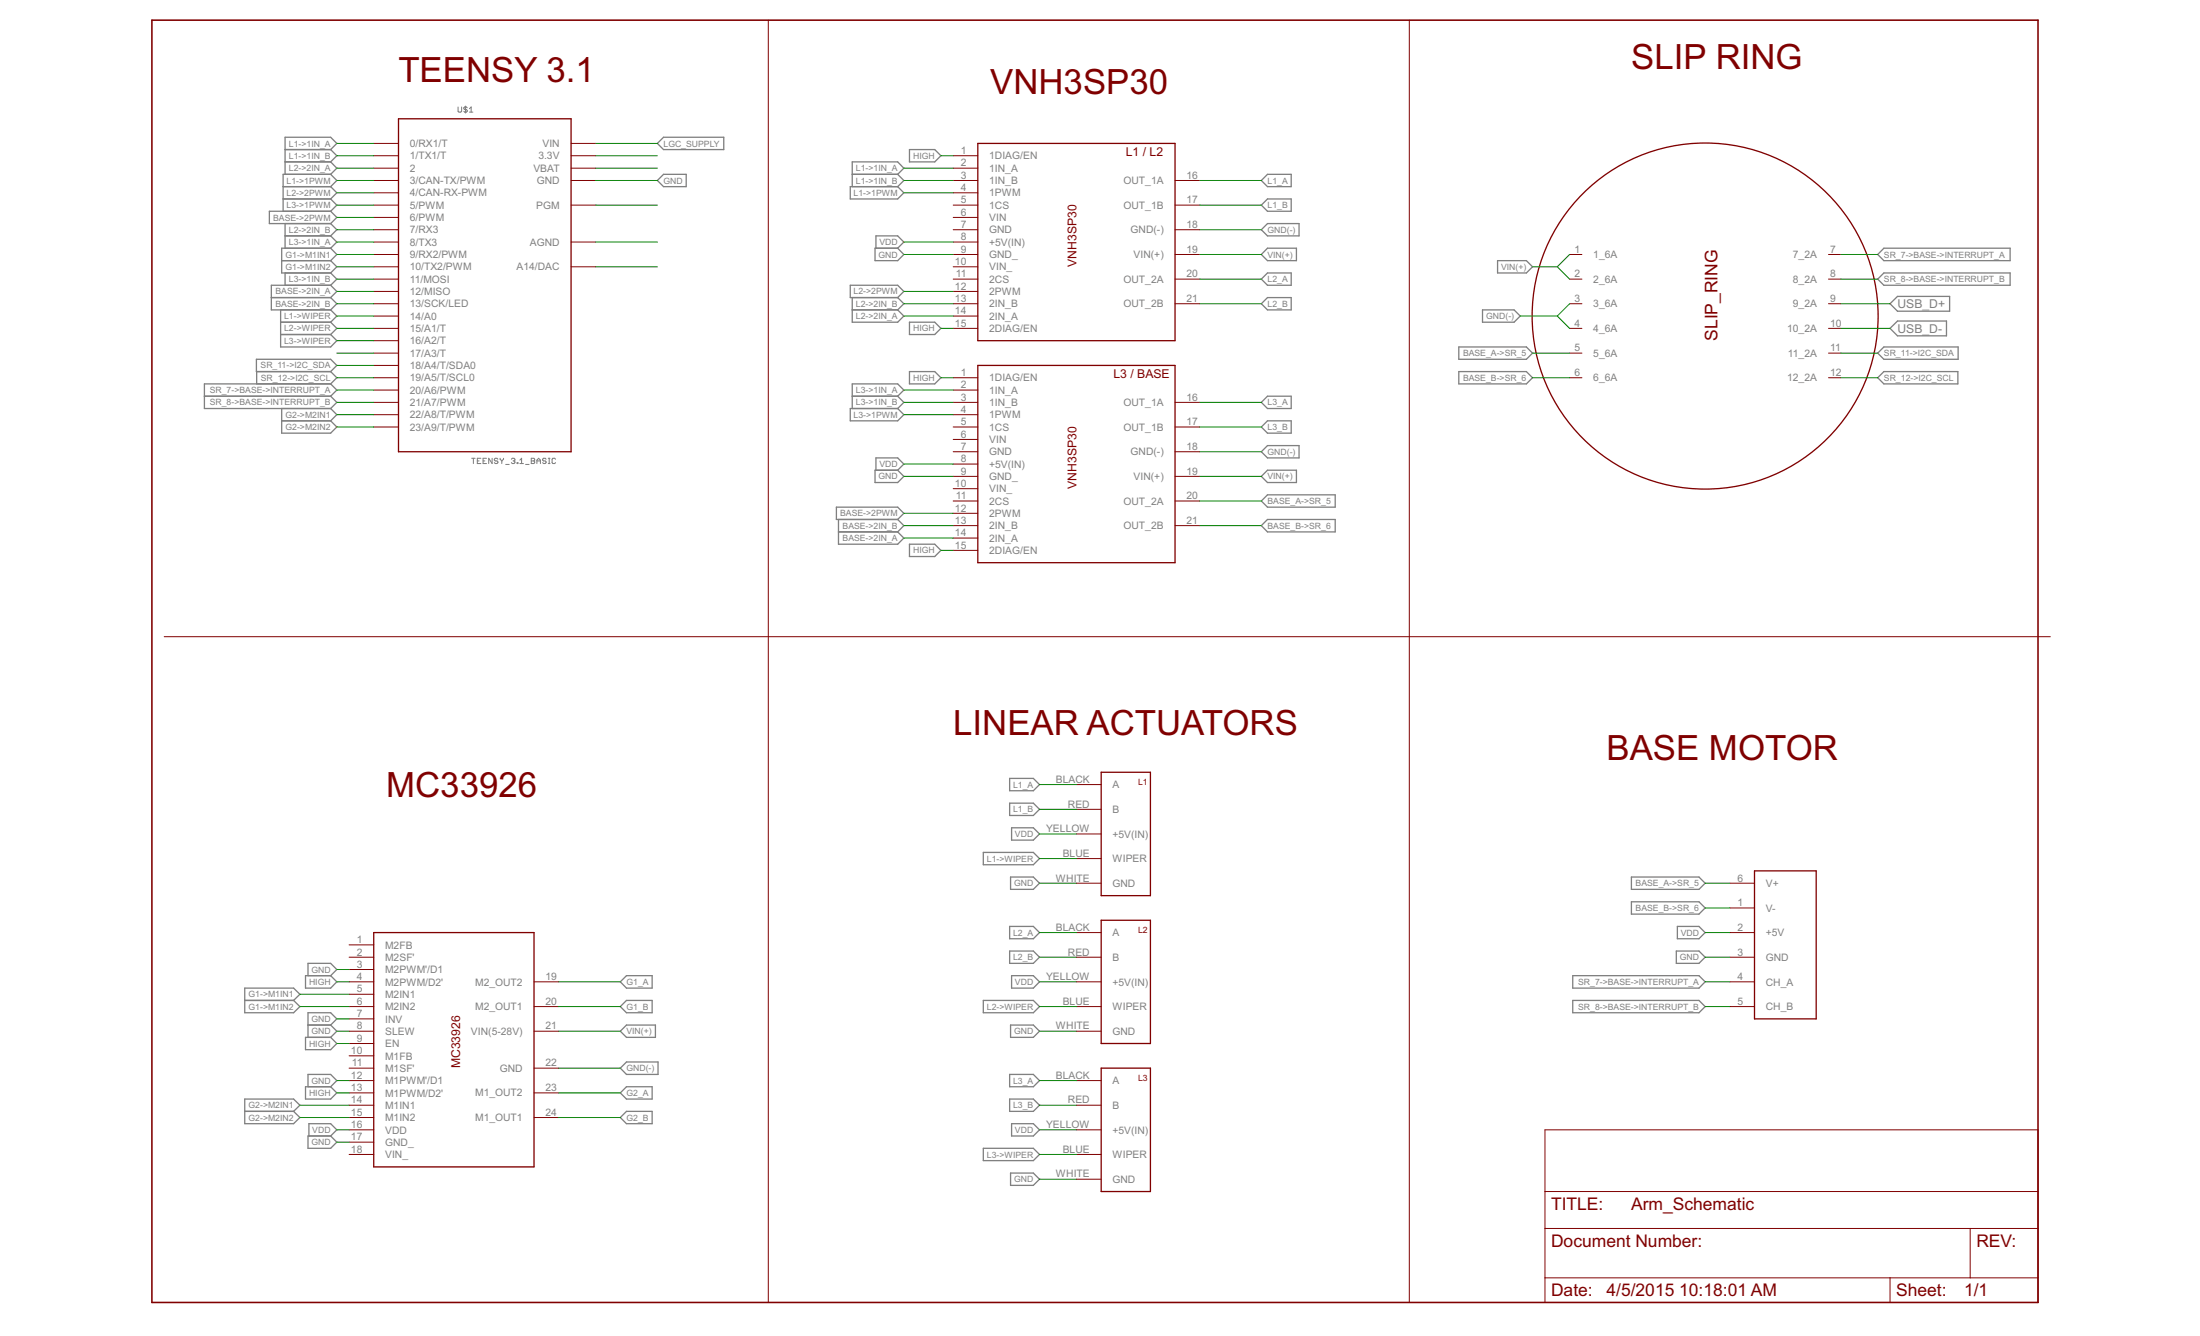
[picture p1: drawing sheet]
<svg xmlns="http://www.w3.org/2000/svg" width="356mm" height="216mm" viewBox="0 0 356 216" stroke-linecap="round" stroke-linejoin="round" font-family="sans-serif">
<g fill="none" stroke="#808080" stroke-width=".17">
<path d="M74 17.3v.7l.2 .1 .4-.1v-.7M75.2 17.1v1.2M75.5 17.4l-.1-.1h-.3l-.1 .1v.2l.1 .1h.3l.1 .3-.1 .1h-.3l-.1-.1M75.9 18.1h.5M75.9 17.6l.3-.3v.8M76.2 74.1h.6M76.5 74.1v.8M77.2 74.5h.2M77.7 74.1h-.5v.8h.5M78.1 74.5h.3M78.6 74.1h-.5v.8h.5M79.5 74.1v.8l-.5-.8v.8"/>
<path d="M80.5 74.2l-.2-.1h-.2l-.2 .3 .4 .1 .2 .3-.2 .1h-.2l-.2-.1M80.8 74.1l.3 .4M81.1 74.5v.4M81.4 74.1l-.3 .4M81.7 75.1h.6M82.7 74.2l.1-.1h.3l.1 .1-.1 .3M82.9 74.5h.2M83.1 74.5l.1 .1-.1 .3h-.3l-.1-.1M83.6 74.8h.1v.1h-.1zM84 74.9h.6M84 74.4l.3-.3v.8M85 75.1h.5"/>
<path d="M85.9 74.1h.4l.1 .1-.1 .3 .1 .3-.1 .1h-.4zM85.9 74.5h.4M86.8 74.5h.6M86.8 74.9v-.5l.3-.3 .3 .3v.5M88.3 74.2l-.2-.1h-.3l-.1 .3 .1 .1h.3l.2 .3-.2 .1h-.3l-.1-.1M88.6 74.1h.3M88.6 74.9h.3M88.8 74.1v.8M89.8 74.2l-.1-.1h-.3l-.2 .1v.6l.2 .1h.3l.1-.1"/>
</g>
<g fill="none" stroke="#808080" stroke-width=".21">
<path d="M45.8 30.2h7.6M45.8 32.2h7.6M46.1 24.2h7.3M46.1 36.1v4M46.1 26.2h7.3M46.1 38.1h7.3M53.4 24.2l1-1-1-1h-7.3v6M53.4 28.2h-7.6v5.9M53.4 24.2l1 1-1 1M53.4 26.2l1 1-1 1M53.4 28.2l1 1-1 1M53.4 30.2l1 1-1 1"/>
<path d="M53.4 32.2l1 .9-1 1M53.4 34.1h-9.9v2h9.9M53.4 34.1l1 1-1 1M53.4 36.1l1 1-1 1M53.4 38.1l1 1-1 1M106.3 23.2l1-1h9.7v2h-9.7zM107.3 28.2h3.6v2h-3.6l-1-1zM137.4 30.2h7.7l1 1-1 1h-7.7zM137.8 28.2h7.3M145.1 28.2l1-1-1-1h-7.3v4M145.1 28.2l1 1-1 1M147 24.2h4.1l1 1-1 1h-4.1z"/>
<path d="M204.9 28.2h3.8v2h-3.8l-1-1zM204.9 32.2h3.8v1.9h-3.8l-1-1zM204.9 36.1h5.1v2h-5.1l-1-1zM41.4 58.1h12l1 1-1 .9h-12zM43.9 48.1h9.5M45.4 52.1h8M45.4 50.1v6h8l1-1-1-1M45.4 54.1h8M45.5 42.1h7.9M46.1 44.1v2M53.4 46.1h-9.5v4h9.5M53.4 40.1h-7.9v4h7.9"/>
<path d="M53.4 40.1l1 1-1 1M53.4 42.1l1 1-1 1M53.4 44.1l1 1-1 1M53.4 46.1l1 1-1 1M53.4 48.1l1 1-1 1M53.4 50.1l1 1-1 1M53.4 52.1l1 1-1 1M137.4 46.1h7.7l1 1-1 1h-7.7zM137.8 48.1v4h7.3l1-1-1-1M137.8 50.1h7.3M141.4 40.1h3.7l1 1-1 1h-3.7zM141.6 40.1v-2h3.5l1 1-1 1"/>
<path d="M145.1 48.1l1 1-1 1M147 52.1h4.1l1 1-1 1h-4.1zM203.9 49.1l1-1h3.8v2h-3.8zM203.9 45.1l1-1h3.8v2h-3.8zM204.9 40.1h4.6v2h-4.6l-1-1zM235.8 56.1h10.9l1 1-1 1h-10.9zM239.6 50.1h5.1l1 1-1 1h-5.1zM242.1 42.1h4.6l1 1-1 1h-4.6zM303.5 45.1l1-1h20.4v2h-20.4zM304.5 40.1h20.4v2h-20.4l-1-1zM304.5 56.1h12v2h-12l-1-1zM305.5 49.1l1.2-1.2h8.4v2.4h-8.4z"/>
<path d="M305.5 53.1l1.2-1.2h7.9v2.4h-7.9zM33 64h20.4M41.5 60v2M45.5 68h7.9M45.5 66v4h7.9l1-1-1-1M53.4 62h-20.4v4h20.4M53.4 60l1 1-1 1M53.4 62l1 1-1 1M53.4 64l1 1-1 1M53.4 66l1 1-1 1M137.4 66h7.7l1 1-1 1h-7.7zM137.8 64h7.3"/>
<path d="M141.4 76h3.7l1 1-1 1h-3.7zM141.6 76v-2h3.5l1 1-1 1M145.1 64l1-1-1-1h-7.3v4M145.1 64l1 1-1 1M147 60h4.1l1 1-1 1h-4.1zM203.9 73l1-1h5.1v2h-5.1zM204.9 68h3.8v2h-3.8l-1-1zM204.9 64h3.8v2h-3.8l-1-1zM204.9 76h4.6v2h-4.6l-1-1zM235.8 60h10.9l1 1-1 1h-10.9zM303.5 61l1-1h12v2h-12zM135.2 82h9.9l1 1-1 .9h-9.9z"/>
<path d="M135.5 83.9v4h9.6l1-.9-1-1M135.5 86h9.6M145.1 83.9l1 1-1 1.1M147 87.9h4.1l1 1-1 1h-4.1zM203.9 81l1-1h10.9v2h-10.9zM204.9 83.9h10.9v2.1h-10.9l-1-1.1zM158.9 137.8h8.1l1 .9-1 1h-8.1zM163.2 125.8h3.8l1 1-1 1h-3.8zM163.2 129.8h3.8l1 1-1 1h-3.8zM163.5 133.8h3.5l1 1-1 1h-3.5zM39.6 159.7h7.9l1 1-1 1 1 1-1 1h-7.9zM49.4 157.7h4l1 1-1 1h-4z"/>
<path d="M49.8 157.7v-2h3.6l1 1-1 1M100.3 158.7l1-1h4.1v2h-4.1zM163.2 153.7h3.8l1 1-1 1h-3.8zM163.2 149.7h3.8l1 1-1 1h-3.8zM163.3 141.7h3.7l1 1-1 1h-3.7zM163.5 157.7h3.5l1 1-1 1h-3.5zM254.2 157.7h20.4l1 1-1 1h-20.4zM263.7 141.7h10.9l1 1-1 1h-10.9zM263.7 145.7h10.9l1 1-1 1h-10.9zM271 153.7h3.6l1 1-1 1h-3.6zM271.1 149.7h3.5l1 1-1 1h-3.5zM39.6 161.7h7.9"/>
<path d="M39.6 177.6h7.9l1 1-1 1 1 1-1 1h-7.9zM39.6 179.6h7.9M49.4 175.6h4l1 1-1 1h-4zM49.4 167.6h4l1 1-1 1h-4zM49.8 175.6v-2h3.6l1 1-1 1M49.8 165.7h3.6M53.4 165.7l1-1-1-1h-3.6v3.9M53.4 165.7l1 .9-1 1M100.3 176.6l1-1h4.1v2h-4.1zM100.3 172.6l1-1h5.1v2h-5.1zM101.3 161.7h4.1v2h-4.1l-1-1zM101.3 179.6h4.1v2h-4.1l-1-1z"/>
<path d="M101.3 165.7h4.6v1.9h-4.6l-1-1zM158.9 161.7h8.1l1 1-1 1h-8.1zM163.2 177.6h3.8l1 1-1 1h-3.8zM163.2 173.6h3.8l1 1-1 1h-3.8zM163.3 165.7h3.7l1 .9-1 1h-3.7zM254.2 161.7h20.4l1 1-1 1h-20.4zM49.8 183.6h3.6l1 1-1 1h-3.6zM49.9 183.6v-2h3.5l1 1-1 1M158.9 185.6h8.1l1 1-1 1h-8.1zM163.3 189.6h3.7l1 1-1 1h-3.7zM163.5 181.6h3.5l1 1-1 1h-3.5z"/>
</g>
<g fill="none" stroke="#800000" stroke-width=".16">
<path d="M124.2 3.3v207.2M227.8 3.3v207.2M60.4 39.1h4M60.4 37.1h4M60.4 35.1h4M60.4 33.1h4M60.4 31.2h4M60.4 29.2h4M60.4 27.2h4M60.4 25.2h4M60.4 23.2h4M92.3 39.1h4"/>
<path d="M92.3 33.1h4M92.3 29.2h4M92.3 27.2h4M92.3 25.2h4M92.3 23.2h4M154.1 39.1h4M154.1 37.1h4M154.1 35.1h4M154.1 33.1h4M154.1 31.2h4M154.1 29.2h4M154.1 27.2h4"/>
<path d="M154.1 25.2h4M189.9 37.1h4M189.9 33.1h4M189.9 29.2h4M60.4 47.1h4M60.4 45.1h4M60.4 43.1h4M60.4 41.1h4M60.4 59.1h4M60.4 57.1h4M60.4 55.1h4M60.4 53.1h4"/>
<path d="M60.4 51.1h4M60.4 49.1h4M92.3 43.1h4M154.1 47.1h4M154.1 45.1h4M154.1 43.1h4M154.1 41.1h4M154.1 53.1h4M154.1 51.1h4M154.1 49.1h4M189.9 45.1h4M189.9 41.1h4"/>
<path d="M189.9 49.1h4M253.7 45.1h2M253.7 41.1h2M253.7 57.1h2M253.7 53.1h2M253.7 49.1h2M295.6 45.1h1.9M295.6 41.1h1.9M295.6 57.1h1.9M295.6 53.1h1.9M295.6 49.1h1.9M60.4 69h4"/>
<path d="M60.4 67h4M60.4 65h4M60.4 63h4M60.4 61h4M154.1 69h4M154.1 67h4M154.1 65h4M154.1 63h4M154.1 61h4M154.1 79h4M154.1 77h4M154.1 75h4"/>
<path d="M154.1 73h4M154.1 71h4M189.9 69h4M189.9 65h4M189.9 77h4M189.9 73h4M253.7 61h2M295.6 61h1.9M154.1 88.9h4M154.1 87h4M154.1 84.9h4M154.1 83h4"/>
<path d="M154.1 81h4M189.9 84.9h4M189.9 81h4M26.5 102.9h304.9M174 126.8h4M174 130.8h4M174 134.8h4M174 138.7h4M56.4 152.7h4M56.4 154.7h4M56.4 156.7h4M56.4 158.7h4"/>
<path d="M86.3 158.7h4M174 154.7h4M174 158.7h4M174 142.7h4M174 150.7h4M279.6 154.7h4M279.6 158.7h4M279.6 142.7h4M279.6 150.7h4M279.6 146.7h4M56.4 160.7h4M56.4 162.7h4"/>
<path d="M56.4 164.7h4M56.4 166.6h4M56.4 168.6h4M56.4 170.6h4M56.4 172.6h4M56.4 174.6h4M56.4 176.6h4M56.4 178.6h4M86.3 162.7h4M86.3 166.6h4M86.3 172.6h4M86.3 176.6h4"/>
<path d="M174 162.7h4M174 166.6h4M174 174.6h4M174 178.6h4M279.6 162.7h4M56.4 180.6h4M56.4 182.6h4M56.4 184.6h4M56.4 186.6h4M86.3 180.6h4M174 182.6h4M174 186.6h4"/>
<path d="M174 190.6h4M249.7 182.6h79.7v27.9h-79.7zM249.7 198.5h79.7M249.7 192.6h79.7M318.5 198.5v8M249.7 206.5h79.7M305.5 206.5v4"/>
</g>
<g fill="none" stroke="#800000" stroke-width=".21">
<path d="M64.4 19.2h27.9v53.8h-27.9zM158.1 23.2h31.8v31.9h-31.8zM158.1 59.1h31.8v31.8h-31.8zM178 124.8h7.9v19.9h-7.9zM60.4 150.7h25.9v37.9h-25.9zM178 148.7h7.9v19.9h-7.9zM283.6 140.7h10v24h-10zM178 172.6h7.9v20h-7.9z"/>
<circle cx="275.6" cy="51.1" r="28"/>
</g>
<path d="M24.6 3.3h304.8v207.2h-304.8z" fill="none" stroke="#800000" stroke-width=".25"/>
<g fill="none" stroke="#008000" stroke-width=".16">
<path d="M54.4 23.2h6M54.4 25.2h6M54.4 27.2h6M54.4 29.2h6M54.4 31.2h6M54.4 33.1h6M54.4 35.1h6M54.4 37.1h6M54.4 39.1h6M96.3 23.2h10M96.3 25.2h10M96.3 27.2h10"/>
<path d="M96.3 29.2h10M96.3 33.1h10M96.3 39.1h10M146.1 27.2h8M146.1 29.2h8M146.1 31.2h8M146.1 39.1h8M152.1 25.2h2M193.9 29.2h10M193.9 33.1h10M193.9 37.1h10M54.4 41.1h6"/>
<path d="M54.4 43.1h6M54.4 45.1h6M54.4 47.1h6M54.4 49.1h6M54.4 51.1h6M54.4 53.1h6M54.4 55.1h6M54.4 57.1h6M54.4 59.1h6M96.3 43.1h10M146.1 41.1h8M146.1 47.1h8"/>
<path d="M146.1 49.1h8M146.1 51.1h8M152.1 53.1h2M193.9 41.1h10M193.9 45.1h10M193.9 49.1h10M245.7 51.1h6M247.7 43.1h4M247.7 57.1h6M251.7 43.1l2 2M251.7 51.1l2 2M253.7 41.1l-2 2"/>
<path d="M253.7 49.1l-2 2M297.5 41.1h6M297.5 45.1h6M297.5 49.1h8M297.5 53.1h8M297.5 57.1h6M54.4 61h6M54.4 63h6M54.4 65h6M54.4 67h6M54.4 69h6M146.1 63h8"/>
<path d="M146.1 65h8M146.1 67h8M146.1 75h8M146.1 77h8M152.1 61h2M193.9 65h10M193.9 69h10M193.9 77h10M193.9 73h10M247.7 61h6M297.5 61h6M146.1 83h8"/>
<path d="M146.1 84.9h8M146.1 87h8M152.1 88.9h2M193.9 84.9h10M193.9 81h10M168 126.8h6M168 130.8h6M168 134.8h6M168 138.7h6M54.4 156.7h2M54.4 158.7h2M90.3 158.7h10"/>
<path d="M168 158.7h6M168 142.7h6M168 150.7h6M168 154.7h6M275.6 158.7h4M275.6 142.7h4M275.6 150.7h4M275.6 154.7h4M275.6 146.7h4M48.5 160.7h7.9M48.5 162.7h7.9M48.5 178.6h7.9"/>
<path d="M54.4 164.7h2M54.4 166.6h2M54.4 168.6h2M54.4 174.6h2M54.4 176.6h2M90.3 162.7h10M90.3 166.6h10M90.3 176.6h10M90.3 172.6h10M168 162.7h6M168 178.6h6M168 166.6h6"/>
<path d="M168 174.6h6M275.6 162.7h4M48.5 180.6h7.9M54.4 182.6h2M54.4 184.6h2M90.3 180.6h10M168 182.6h6M168 186.6h6M168 190.6h6"/>
</g>
<g font-size="6.3" fill="#800000">
<text x="263.7" y="11.2">SLIP RING</text>
<text x="64.4" y="13.2">TEENSY 3.1</text>
<text x="160" y="15.2">VNH3SP30</text>
<text x="154.1" y="118.8">LINEAR ACTUATORS</text>
<text x="259.7" y="122.8">BASE MOTOR</text>
<text x="62.4" y="128.8">MC33926</text>
</g>
<g font-size="3.2" fill="#800000">
<text x="277.6" y="55.1" transform="rotate(-90 277.6 55.1)">SLIP_RING</text>
<text x="250.7" y="195.5">TITLE:</text>
<text x="263.7" y="195.5">Arm_Schematic</text>
<text x="250.7" y="201.5">Document Number:</text>
<text x="319.5" y="201.5">REV:</text>
<text x="250.7" y="209.5">Date:</text>
<text x="259.7" y="209.5">4/5/2015</text>
<text x="271.4" y="209.5">10:18:01 AM</text>
<text x="306.5" y="209.5">Sheet:</text>
<text x="317.5" y="209.5">1/1</text>
</g>
<g font-size="2.2" fill="#800000">
<text x="182" y="25.2">L1 / L2</text>
<text x="174" y="43.1" transform="rotate(-90 174 43.1)">VNH3SP30</text>
<text x="180" y="61">L3 / BASE</text>
<text x="174" y="79" transform="rotate(-90 174 79)">VNH3SP30</text>
<text x="74.4" y="172.6" transform="rotate(-90 74.4 172.6)">MC33926</text>
</g>
<g font-size="2.2" fill="#808080">
<text x="306.7" y="49.8">USB_D+</text>
<text x="306.7" y="53.8">USB_D-</text>
</g>
<g font-size="1.9" fill="#808080">
<text x="66.2" y="23.8">0/RX1/T</text>
<text x="87.7" y="23.8">VIN</text>
<text x="66.2" y="29.8">3/CAN-TX/PWM</text>
<text x="66.2" y="27.8">2</text>
<text x="66.2" y="25.8">1/TX1/T</text>
<text x="86.2" y="27.8">VBAT</text>
<text x="86.8" y="29.7">GND</text>
<text x="87" y="25.8">3.3V</text>
<text x="155.3" y="28.9">3</text>
<text x="155.3" y="26.9">2</text>
<text x="155.3" y="24.9">1</text>
<text x="159.9" y="29.8">1IN_B</text>
<text x="159.9" y="27.8">1IN_A</text>
<text x="159.9" y="25.8">1DIAG/EN</text>
<text x="181.6" y="29.7">OUT_1A</text>
<text x="191.8" y="28.9">16</text>
<text x="66.2" y="35.7">6/PWM</text>
<text x="66.2" y="33.7">5/PWM</text>
<text x="66.2" y="31.8">4/CAN-RX-PWM</text>
<text x="86.7" y="33.7">PGM</text>
<text x="155.3" y="34.9">6</text>
<text x="155.3" y="32.9">5</text>
<text x="155.3" y="30.9">4</text>
<text x="159.9" y="35.7">VIN</text>
<text x="159.9" y="33.7">1CS</text>
<text x="159.9" y="31.8">1PWM</text>
<text x="181.6" y="33.7">OUT_1B</text>
<text x="191.8" y="32.9">17</text>
<text x="66.2" y="41.7">9/RX2/PWM</text>
<text x="66.2" y="39.7">8/TX3</text>
<text x="66.2" y="37.7">7/RX3</text>
<text x="85.6" y="39.7">AGND</text>
<text x="155.3" y="40.8">9</text>
<text x="155.3" y="38.8">8</text>
<text x="155.3" y="36.9">7</text>
<text x="159.9" y="41.7">GND_</text>
<text x="159.9" y="39.7">+5V(IN)</text>
<text x="159.9" y="37.7">GND</text>
<text x="182.7" y="37.7">GND(-)</text>
<text x="183.2" y="41.7">VIN(+)</text>
<text x="191.8" y="36.9">18</text>
<text x="191.8" y="40.8">19</text>
<text x="254.5" y="40.8">1</text>
<text x="257.5" y="41.7">1_6A</text>
<text x="289.8" y="41.7">7_2A</text>
<text x="295.8" y="40.8">7</text>
<text x="66.2" y="47.7">12/MISO</text>
<text x="66.2" y="45.7">11/MOSI</text>
<text x="66.2" y="43.7">10/TX2/PWM</text>
<text x="83.5" y="43.7">A14/DAC</text>
<text x="154.4" y="46.8">12</text>
<text x="154.4" y="42.8">10</text>
<text x="154.5" y="44.8">11</text>
<text x="159.9" y="47.7">2PWM</text>
<text x="159.9" y="45.7">2CS</text>
<text x="159.9" y="43.7">VIN_</text>
<text x="181.6" y="45.7">OUT_2A</text>
<text x="191.8" y="44.8">20</text>
<text x="254.5" y="44.8">2</text>
<text x="257.5" y="45.7">2_6A</text>
<text x="289.8" y="45.7">8_2A</text>
<text x="295.8" y="44.8">8</text>
<text x="66.2" y="53.7">15/A1/T</text>
<text x="66.2" y="51.7">14/A0</text>
<text x="66.2" y="49.7">13/SCK/LED</text>
<text x="154.4" y="52.8">15</text>
<text x="154.4" y="50.8">14</text>
<text x="154.4" y="48.8">13</text>
<text x="159.9" y="53.7">2DIAG/EN</text>
<text x="159.9" y="51.7">2IN_A</text>
<text x="159.9" y="49.7">2IN_B</text>
<text x="181.6" y="49.7">OUT_2B</text>
<text x="191.8" y="48.8">21</text>
<text x="254.5" y="48.8">3</text>
<text x="254.5" y="52.8">4</text>
<text x="257.5" y="49.7">3_6A</text>
<text x="257.5" y="53.7">4_6A</text>
<text x="288.9" y="53.7">10_2A</text>
<text x="289.8" y="49.7">9_2A</text>
<text x="295.8" y="48.8">9</text>
<text x="295.8" y="52.8">10</text>
<text x="66.2" y="59.6">18/A4/T/SDA0</text>
<text x="66.2" y="57.7">17/A3/T</text>
<text x="66.2" y="55.7">16/A2/T</text>
<text x="254.5" y="56.8">5</text>
<text x="257.5" y="57.7">5_6A</text>
<text x="289" y="57.6">11_2A</text>
<text x="295.8" y="56.8">11</text>
<text x="66.2" y="65.6">21/A7/PWM</text>
<text x="66.2" y="63.6">20/A6/PWM</text>
<text x="66.2" y="61.6">19/A5/T/SCL0</text>
<text x="155.3" y="64.7">3</text>
<text x="155.3" y="62.8">2</text>
<text x="155.3" y="60.8">1</text>
<text x="159.9" y="65.6">1IN_B</text>
<text x="159.9" y="63.6">1IN_A</text>
<text x="159.9" y="61.6">1DIAG/EN</text>
<text x="181.6" y="65.6">OUT_1A</text>
<text x="191.8" y="64.7">16</text>
<text x="254.5" y="60.8">6</text>
<text x="257.5" y="61.6">6_6A</text>
<text x="288.9" y="61.6">12_2A</text>
<text x="295.8" y="60.8">12</text>
<text x="66.2" y="69.6">23/A9/T/PWM</text>
<text x="66.2" y="67.6">22/A8/T/PWM</text>
<text x="155.3" y="70.7">6</text>
<text x="155.3" y="68.7">5</text>
<text x="155.3" y="66.7">4</text>
<text x="159.9" y="71.6">VIN</text>
<text x="159.9" y="69.6">1CS</text>
<text x="159.9" y="67.6">1PWM</text>
<text x="181.6" y="69.6">OUT_1B</text>
<text x="191.8" y="68.7">17</text>
<text x="155.3" y="76.7">9</text>
<text x="155.3" y="74.7">8</text>
<text x="155.3" y="72.7">7</text>
<text x="159.9" y="77.6">GND_</text>
<text x="159.9" y="75.6">+5V(IN)</text>
<text x="159.9" y="73.6">GND</text>
<text x="182.7" y="73.6">GND(-)</text>
<text x="183.2" y="77.6">VIN(+)</text>
<text x="191.8" y="72.7">18</text>
<text x="191.8" y="76.7">19</text>
<text x="154.4" y="82.7">12</text>
<text x="154.4" y="78.7">10</text>
<text x="154.5" y="80.7">11</text>
<text x="159.9" y="83.6">2PWM</text>
<text x="159.9" y="81.6">2CS</text>
<text x="159.9" y="79.6">VIN_</text>
<text x="181.6" y="81.6">OUT_2A</text>
<text x="191.8" y="80.7">20</text>
<text x="154.4" y="88.7">15</text>
<text x="154.4" y="86.7">14</text>
<text x="154.4" y="84.7">13</text>
<text x="159.9" y="89.5">2DIAG/EN</text>
<text x="159.9" y="87.5">2IN_A</text>
<text x="159.9" y="85.5">2IN_B</text>
<text x="181.6" y="85.5">OUT_2B</text>
<text x="191.8" y="84.7">21</text>
<text x="170.6" y="126.5">BLACK</text>
<text x="172.6" y="130.5">RED</text>
<text x="179.8" y="127.4">A</text>
<text x="179.8" y="131.4">B</text>
<text x="169.1" y="134.5">YELLOW</text>
<text x="179.8" y="135.4">+5V(IN)</text>
<text x="170.7" y="142.5">WHITE</text>
<text x="171.8" y="138.5">BLUE</text>
<text x="179.8" y="139.3">WIPER</text>
<text x="179.8" y="143.3">GND</text>
<text x="280.8" y="142.5">6</text>
<text x="285.4" y="143.3">V+</text>
<text x="280.8" y="146.4">1</text>
<text x="285.4" y="147.3">V-</text>
<text x="57.7" y="152.4">1</text>
<text x="57.7" y="154.4">2</text>
<text x="62.3" y="153.3">M2FB</text>
<text x="62.3" y="155.3">M2SF'</text>
<text x="170.6" y="150.4">BLACK</text>
<text x="172.6" y="154.4">RED</text>
<text x="179.8" y="151.3">A</text>
<text x="179.8" y="155.3">B</text>
<text x="280.8" y="150.4">2</text>
<text x="280.8" y="154.4">3</text>
<text x="285.4" y="151.3">+5V</text>
<text x="285.4" y="155.3">GND</text>
<text x="57.7" y="156.4">3</text>
<text x="57.7" y="158.4">4</text>
<text x="57.7" y="160.4">5</text>
<text x="62.3" y="157.3">M2PWM'/D1</text>
<text x="62.3" y="159.3">M2PWM/D2'</text>
<text x="62.3" y="161.3">M2IN1</text>
<text x="76.8" y="159.3">M2_OUT2</text>
<text x="88.2" y="158.4">19</text>
<text x="169.1" y="158.4">YELLOW</text>
<text x="179.8" y="159.3">+5V(IN)</text>
<text x="280.8" y="158.4">4</text>
<text x="285.4" y="159.3">CH_A</text>
<text x="57.7" y="162.4">6</text>
<text x="57.7" y="164.4">7</text>
<text x="57.7" y="166.4">8</text>
<text x="62.3" y="163.3">M2IN2</text>
<text x="62.3" y="165.3">INV</text>
<text x="62.3" y="167.2">SLEW</text>
<text x="76.1" y="167.2">VIN(5-28V)</text>
<text x="76.8" y="163.2">M2_OUT1</text>
<text x="88.2" y="162.4">20</text>
<text x="88.2" y="166.4">21</text>
<text x="170.7" y="166.4">WHITE</text>
<text x="171.8" y="162.4">BLUE</text>
<text x="179.8" y="163.3">WIPER</text>
<text x="179.8" y="167.2">GND</text>
<text x="280.8" y="162.4">5</text>
<text x="285.4" y="163.3">CH_B</text>
<text x="56.7" y="170.4">10</text>
<text x="56.8" y="172.3">11</text>
<text x="57.7" y="168.4">9</text>
<text x="62.3" y="169.2">EN</text>
<text x="62.3" y="171.2">M1FB</text>
<text x="62.3" y="173.2">M1SF'</text>
<text x="80.8" y="173.2">GND</text>
<text x="88.2" y="172.3">22</text>
<text x="56.7" y="174.3">12</text>
<text x="56.7" y="176.3">13</text>
<text x="56.7" y="178.3">14</text>
<text x="62.3" y="175.2">M1PWM'/D1</text>
<text x="62.3" y="177.2">M1PWM/D2'</text>
<text x="62.3" y="179.2">M1IN1</text>
<text x="76.8" y="177.2">M1_OUT2</text>
<text x="88.2" y="176.3">23</text>
<text x="170.6" y="174.3">BLACK</text>
<text x="172.6" y="178.3">RED</text>
<text x="179.8" y="175.2">A</text>
<text x="179.8" y="179.2">B</text>
<text x="56.7" y="180.3">15</text>
<text x="56.7" y="182.3">16</text>
<text x="56.7" y="184.3">17</text>
<text x="62.3" y="181.2">M1IN2</text>
<text x="62.3" y="183.2">VDD</text>
<text x="62.3" y="185.2">GND_</text>
<text x="76.8" y="181.2">M1_OUT1</text>
<text x="88.2" y="180.3">24</text>
<text x="169.1" y="182.3">YELLOW</text>
<text x="179.8" y="183.2">+5V(IN)</text>
<text x="56.7" y="186.3">18</text>
<text x="62.3" y="187.2">VIN_</text>
<text x="170.7" y="190.3">WHITE</text>
<text x="171.8" y="186.3">BLUE</text>
<text x="179.8" y="187.2">WIPER</text>
<text x="179.8" y="191.2">GND</text>
</g>
<g font-size="1.6" fill="#808080">
<text x="46.7" y="23.7">L1-&gt;1IN_A</text>
<text x="107.2" y="23.7">LGC_SUPPLY</text>
<text x="46.3" y="29.7">L1-&gt;1PWM</text>
<text x="46.7" y="25.7">L1-&gt;1IN_B</text>
<text x="46.7" y="27.7">L2-&gt;2IN_A</text>
<text x="107.2" y="29.7">GND</text>
<text x="138.4" y="27.7">L1-&gt;1IN_A</text>
<text x="138.4" y="29.7">L1-&gt;1IN_B</text>
<text x="147.6" y="25.7">HIGH</text>
<text x="204.9" y="29.7">L1_A</text>
<text x="44.2" y="35.6">BASE-&gt;2PWM</text>
<text x="46.3" y="31.7">L2-&gt;2PWM</text>
<text x="46.3" y="33.6">L3-&gt;1PWM</text>
<text x="138" y="31.7">L1-&gt;1PWM</text>
<text x="204.9" y="33.6">L1_B</text>
<text x="46.2" y="41.6">G1-&gt;M1IN1</text>
<text x="46.7" y="37.6">L2-&gt;2IN_B</text>
<text x="46.7" y="39.6">L3-&gt;1IN_A</text>
<text x="142" y="41.6">GND</text>
<text x="142.1" y="39.6">VDD</text>
<text x="204.9" y="37.6">GND(-)</text>
<text x="204.9" y="41.6">VIN(+)</text>
<text x="304.5" y="41.6">SR_7-&gt;BASE-&gt;INTERRUPT_A</text>
<text x="44.5" y="47.6">BASE-&gt;2IN_A</text>
<text x="46.2" y="43.6">G1-&gt;M1IN2</text>
<text x="46.7" y="45.6">L3-&gt;1IN_B</text>
<text x="138" y="47.6">L2-&gt;2PWM</text>
<text x="204.9" y="45.6">L2_A</text>
<text x="242.6" y="43.6">VIN(+)</text>
<text x="304.5" y="45.6">SR_8-&gt;BASE-&gt;INTERRUPT_B</text>
<text x="44.5" y="49.6">BASE-&gt;2IN_B</text>
<text x="45.9" y="51.6">L1-&gt;WIPER</text>
<text x="45.9" y="53.6">L2-&gt;WIPER</text>
<text x="138.4" y="51.6">L2-&gt;2IN_A</text>
<text x="138.4" y="49.6">L2-&gt;2IN_B</text>
<text x="147.6" y="53.6">HIGH</text>
<text x="204.9" y="49.6">L2_B</text>
<text x="240.2" y="51.6">GND(-)</text>
<text x="42.1" y="59.5">SR_11-&gt;I2C_SDA</text>
<text x="45.9" y="55.6">L3-&gt;WIPER</text>
<text x="236.5" y="57.6">BASE_A-&gt;SR_5</text>
<text x="304.5" y="57.6">SR_11-&gt;I2C_SDA</text>
<text x="33.9" y="63.5">SR_7-&gt;BASE-&gt;INTERRUPT_A</text>
<text x="33.9" y="65.5">SR_8-&gt;BASE-&gt;INTERRUPT_B</text>
<text x="42.2" y="61.5">SR_12-&gt;I2C_SCL</text>
<text x="138.4" y="63.5">L3-&gt;1IN_A</text>
<text x="138.4" y="65.5">L3-&gt;1IN_B</text>
<text x="147.6" y="61.5">HIGH</text>
<text x="204.9" y="65.5">L3_A</text>
<text x="236.5" y="61.5">BASE_B-&gt;SR_6</text>
<text x="304.5" y="61.5">SR_12-&gt;I2C_SCL</text>
<text x="46.2" y="67.5">G2-&gt;M2IN1</text>
<text x="46.2" y="69.5">G2-&gt;M2IN2</text>
<text x="138" y="67.5">L3-&gt;1PWM</text>
<text x="204.9" y="69.5">L3_B</text>
<text x="142" y="77.5">GND</text>
<text x="142.1" y="75.5">VDD</text>
<text x="204.9" y="73.5">GND(-)</text>
<text x="204.9" y="77.5">VIN(+)</text>
<text x="135.8" y="83.5">BASE-&gt;2PWM</text>
<text x="204.9" y="81.5">BASE_A-&gt;SR_5</text>
<text x="136.2" y="87.4">BASE-&gt;2IN_A</text>
<text x="136.2" y="85.4">BASE-&gt;2IN_B</text>
<text x="147.6" y="89.4">HIGH</text>
<text x="204.9" y="85.5">BASE_B-&gt;SR_6</text>
<text x="163.7" y="127.3">L1_A</text>
<text x="163.7" y="131.3">L1_B</text>
<text x="164.1" y="135.3">VDD</text>
<text x="159.5" y="139.2">L1-&gt;WIPER</text>
<text x="163.9" y="143.2">GND</text>
<text x="264.4" y="143.2">BASE_A-&gt;SR_5</text>
<text x="264.4" y="147.2">BASE_B-&gt;SR_6</text>
<text x="163.7" y="151.2">L2_A</text>
<text x="163.7" y="155.2">L2_B</text>
<text x="271.5" y="155.2">GND</text>
<text x="271.7" y="151.2">VDD</text>
<text x="40.2" y="161.2">G1-&gt;M1IN1</text>
<text x="50" y="159.2">HIGH</text>
<text x="50.3" y="157.2">GND</text>
<text x="101.3" y="159.2">G1_A</text>
<text x="164.1" y="159.2">VDD</text>
<text x="255.1" y="159.2">SR_7-&gt;BASE-&gt;INTERRUPT_A</text>
<text x="40.2" y="163.2">G1-&gt;M1IN2</text>
<text x="50.3" y="165.1">GND</text>
<text x="50.3" y="167.1">GND</text>
<text x="101.3" y="167.1">VIN(+)</text>
<text x="101.3" y="163.2">G1_B</text>
<text x="159.5" y="163.2">L2-&gt;WIPER</text>
<text x="163.9" y="167.1">GND</text>
<text x="255.1" y="163.2">SR_8-&gt;BASE-&gt;INTERRUPT_B</text>
<text x="50" y="169.1">HIGH</text>
<text x="101.3" y="173.1">GND(-)</text>
<text x="40.2" y="179.1">G2-&gt;M2IN1</text>
<text x="50" y="177.1">HIGH</text>
<text x="50.3" y="175.1">GND</text>
<text x="101.3" y="177.1">G2_A</text>
<text x="163.7" y="175.1">L3_A</text>
<text x="163.7" y="179.1">L3_B</text>
<text x="40.2" y="181.1">G2-&gt;M2IN2</text>
<text x="50.3" y="185.1">GND</text>
<text x="50.5" y="183.1">VDD</text>
<text x="101.3" y="181.1">G2_B</text>
<text x="164.1" y="183.1">VDD</text>
<text x="159.5" y="187.1">L3-&gt;WIPER</text>
<text x="163.9" y="191.1">GND</text>
</g>
<g font-size="1.6" fill="#800000">
<text x="184" y="126.8">L1</text>
<text x="184" y="150.7">L2</text>
<text x="184" y="174.6">L3</text>
</g>
</svg>
